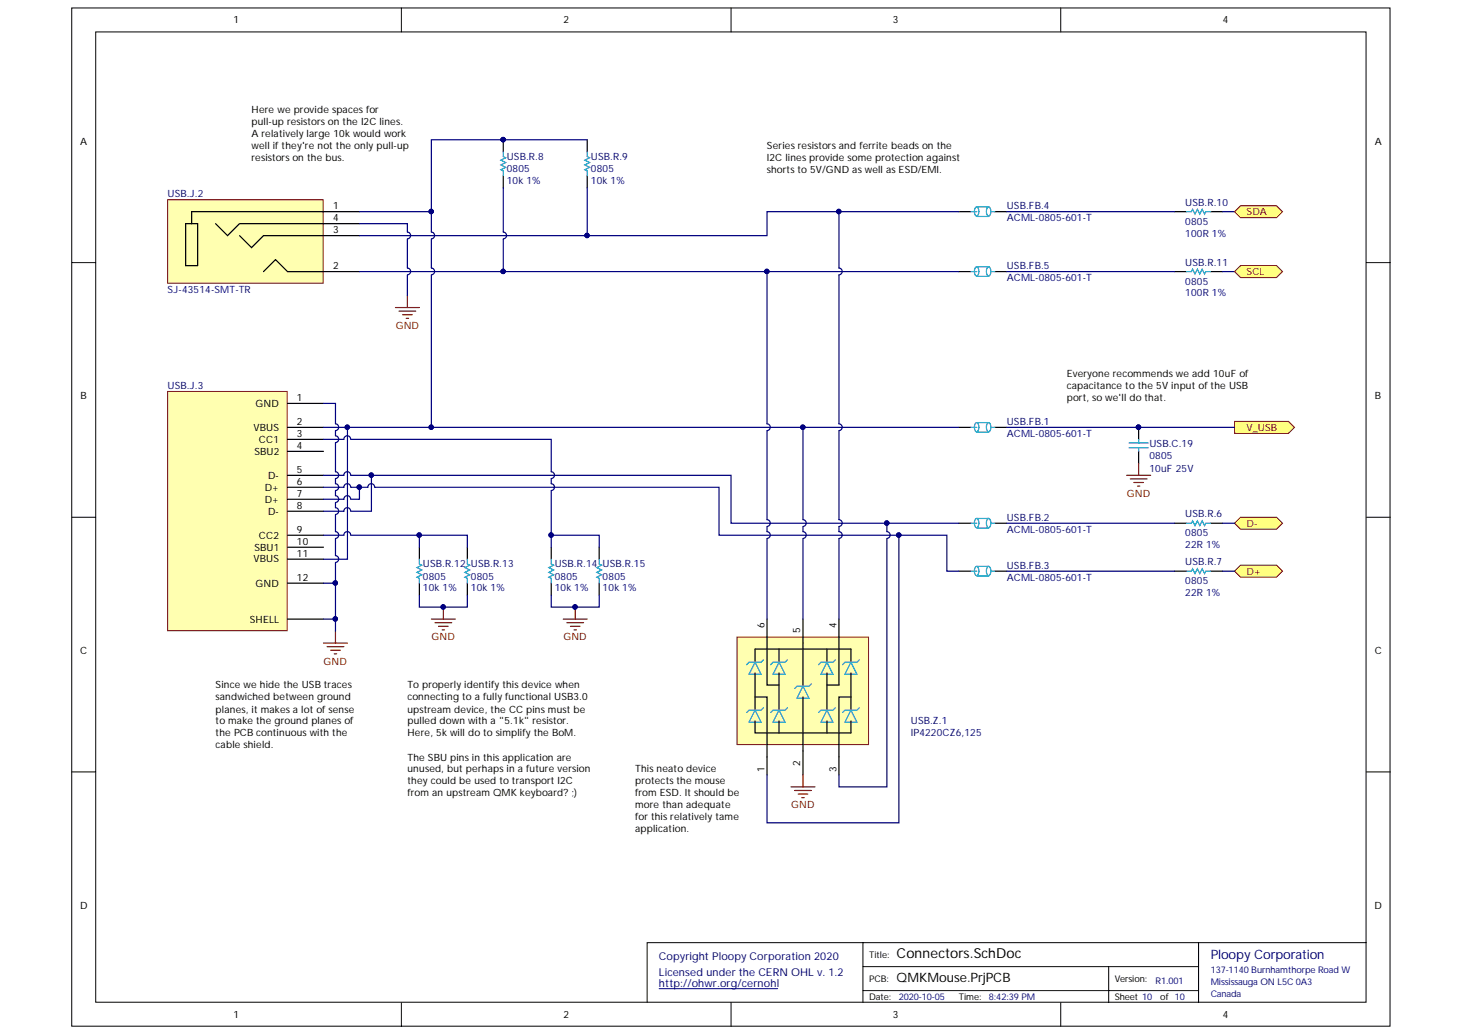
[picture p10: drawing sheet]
<svg xmlns="http://www.w3.org/2000/svg" width="297mm" height="210mm" viewBox="0 0 297 210" stroke-linecap="round" stroke-linejoin="round" font-family="sans-serif">
<g fill="#fff" stroke="#000" stroke-width=".2">
<path d="M14.6 1.6h267.4v206.5h-267.4z"/>
<path d="M19.4 6.5h257.8v196.8h-257.8z"/>
</g>
<g fill="none" stroke="#000" stroke-width=".2">
<path d="M81.4 1.6v4.9M148.3 1.6v4.9M215.2 1.6v4.9M14.6 53.3h4.8M277.2 53.3h4.9M14.6 104.9h4.8M277.2 104.9h4.9M14.6 156.5h4.8M277.2 156.5h4.9M175.1 191.2h-43.8v12.1M175.1 196h68.1M224.9 196v7.3"/>
<path d="M243.2 191.2v12.1M277.2 191.2h-102.1v12.1M81.4 203.3v4.9M148.3 203.3v4.9M175.1 200.9h68.1M215.2 203.3v4.9"/>
</g>
<path d="M133.7 200.5h24.1" fill="none" stroke="#000080" stroke-width=".2"/>
<path d="M238.3 106.1h2.5M245.6 106.1h2.5" fill="none" stroke="#000" stroke-width=".24"/>
<path d="M240.8 106.1h.9l.3-.5 .5 1 .4-1 .5 1 .5-1 .5 1 .2-.5h1" fill="none" stroke="#009cca" stroke-width=".24"/>
<path d="M149.5 129.2h26.7v21.8h-26.7z" fill="#ffffb0" stroke="#800000" stroke-width=".2"/>
<g fill="none" stroke="#000" stroke-width=".24">
<path d="M238.3 115.8h2.5M245.6 115.8h2.5M153.2 134.1v-2.5h19.5v2.5M153.2 136.5v7.3M155.6 125.6v13.3h2.5M158.1 131.6v2.5M158.1 136.5v7.3M162.9 125.6v13.3M167.8 131.6v2.5M167.8 136.5v7.3M170.2 125.6v13.3h-2.4M172.7 136.5v7.3"/>
<path d="M153.2 146.2v2.4h19.5v-2.4M153.2 141.4h2.4v15.8M158.1 146.2v2.4M162.9 141.4v15.8M167.8 146.2v2.4M172.7 141.4h-2.5v15.8"/>
</g>
<g fill="none" stroke="#009cca" stroke-width=".24">
<path d="M240.8 115.8h.9l.3-.4 .5 .9 .4-.9 .5 .9 .5-.9 .5 .9 .2-.5h1M153.2 134.3l1.2 2.4h-2.4zM154.9 133.8l-.5 .5h-2.4l-.5 .5M158.1 134.3l1.2 2.4h-2.5zM159.8 133.8l-.5 .5h-2.5l-.4 .5M162.9 139.2l1.2 2.4h-2.4zM164.6 138.7l-.5 .5h-2.4l-.5 .5M167.8 134.3l1.2 2.4h-2.4zM169.5 133.8l-.5 .5h-2.4l-.5 .5M172.7 134.3l1.2 2.4h-2.5zM174.4 133.8l-.5 .5h-2.5l-.5 .5M153.2 144l1.2 2.5h-2.4z"/>
<path d="M154.9 143.5l-.5 .5h-2.4l-.5 .5M158.1 144l1.2 2.5h-2.5zM159.8 143.5l-.5 .5h-2.5l-.4 .5M167.8 144l1.2 2.5h-2.4zM169.5 143.5l-.5 .5h-2.4l-.5 .5M172.7 144l1.2 2.5h-2.5zM174.4 143.5l-.5 .5h-2.5l-.5 .5"/>
</g>
<path d="M43.7 137.7h29.2v19.4h-29.2z" fill="#fff" stroke="#fff" stroke-width=".2"/>
<path d="M160.5 159.6h4.9M162.9 157.2v2.4M161.2 160.3h3.4M161.9 161h2M162.7 161.8h.5" fill="none" stroke="#800000" stroke-width=".24"/>
<g fill="#ffff80" stroke="#800000" stroke-width=".2">
<path d="M250.5 106.1l1.2-1.2h7.3l1.2 1.2-1.2 1.2h-7.3z" fill-rule="evenodd"/>
<path d="M250.5 115.8l1.2-1.2h7.3l1.2 1.2-1.2 1.3h-7.3z" fill-rule="evenodd"/>
</g>
<path d="M231 86.7v2.4M231 91.5v2.5" fill="none" stroke="#000" stroke-width=".24"/>
<circle cx="231" cy="86.6" r=".45" fill="#000080" stroke="#000080" stroke-width=".2"/>
<path d="M229.1 90.8h3.9M229.1 89.8h3.9M231 89.1v.7M231 90.8v.7" fill="none" stroke="#009cca" stroke-width=".24"/>
<path d="M228.6 96.4h4.9M229.3 97.1h3.4M230.1 97.9h1.9M230.8 98.6h.5M231 94v2.4" fill="none" stroke="#800000" stroke-width=".24"/>
<path d="M250.5 85.5h10.9l1.2 1.2-1.2 1.2h-10.9z" fill-rule="evenodd" fill="#ffff80" stroke="#800000" stroke-width=".2"/>
<g fill="#fff" stroke="#fff" stroke-width=".2">
<path d="M216.4 74.5h36.4v9.7h-36.4z"/>
<path d="M128.9 154.7h21.8v21.8h-21.8z"/>
</g>
<path d="M194.5 86.7h2.5M201.8 86.7h2.5M194.5 106.1h2.5M194.5 115.8h2.5M201.8 106.1h2.5M201.8 115.8h2.5" fill="none" stroke="#000" stroke-width=".24"/>
<g fill="none" stroke="#009cca" stroke-width=".24">
<path d="M197 86.7h1.2M198 85.8l.2-.1a1.2 1.2 0 0 1 0 1.9 1.23 1.23 0 0 1-.2-1.8zM198.2 85.7h2.4M198.2 87.6h2.4M200.4 85.8l.2-.1a1.2 1.2 0 0 1 0 1.9 1.23 1.23 0 0 1-.2-1.8zM201.1 86.7h.7M197 106.1h1.2M197 115.8h1.2M198 105.2l.2-.1a1.2 1.2 0 0 1 0 1.9 1.23 1.23 0 0 1-.2-1.8zM198 114.9h.2a1.2 1.2 0 0 1 0 1.8 1.23 1.23 0 0 1-.2-1.8zM198.2 105.1h2.4M198.2 107.1h2.4"/>
<path d="M198.2 114.9h2.4M198.2 116.8h2.4M200.4 105.2l.2-.1a1.2 1.2 0 0 1 0 1.9 1.23 1.23 0 0 1-.2-1.8zM200.4 114.9h.2a1.2 1.2 0 0 1 0 1.8 1.23 1.23 0 0 1-.2-1.8zM201.1 106.1h.7M201.1 115.8h.7"/>
</g>
<path d="M65.6 130.4h4.9M66.4 131.1h3.4M67.1 131.9h1.9M67.8 132.6h.5M68.1 128v2.4" fill="none" stroke="#800000" stroke-width=".24"/>
<path d="M34 79.4h24.3v48.5h-24.3z" fill="#ffffb0" stroke="#800000" stroke-width=".2"/>
<g fill="none" stroke="#000" stroke-width=".24">
<path d="M58.3 81.8h7.3M58.3 86.7h7.3M58.3 89.1h7.3M58.3 98.8h7.3M58.3 96.4h7.3M58.3 91.5h7.3M58.3 111h7.3M58.3 113.4h7.3M58.3 118.3h7.3M58.3 108.5h7.3M58.3 101.3h7.3M58.3 103.7h7.3"/>
<path d="M85.1 111v2.4M85.1 118.3v2.4M94.8 111v2.4M94.8 118.3v2.4M111.8 111v2.4M111.8 118.3v2.4M121.6 111v2.4M121.6 118.3v2.4M58.3 125.6h7.3"/>
</g>
<path d="M82.7 137.7h36.4v26.7h-36.4z" fill="#fff" stroke="#fff" stroke-width=".2"/>
<path d="M85.1 113.4v1l.5 .2-1 .5 1 .5-1 .5 1 .5-1 .5 .5 .2v1M94.8 113.4v1l.5 .2-1 .5 1 .5-1 .5 1 .5-1 .5 .5 .2v1M111.8 113.4v1l.5 .2-.9 .5 .9 .5-.9 .5 .9 .5-.9 .5 .4 .2v1M121.6 113.4v1l.5 .2-1 .5 1 .5-1 .5 1 .5-1 .5 .5 .2v1" fill="none" stroke="#009cca" stroke-width=".24"/>
<path d="M87.5 125.6h4.9M88.3 126.3h3.4M89 127h1.9M89.7 127.7h.5M90 123.1v2.5M114.3 125.6h4.8M115 126.3h3.4M115.7 127h2M116.5 127.7h.5M116.7 123.1v2.5" fill="none" stroke="#800000" stroke-width=".24"/>
<g fill="#000080" stroke="#000080" stroke-width=".2">
<circle cx="89.9" cy="123.1" r=".45"/>
<circle cx="116.7" cy="123.1" r=".45"/>
</g>
<path d="M34 40.5h31.6v16.9h-31.6z" fill="#ffffb0" stroke="#800000" stroke-width=".2"/>
<g fill="none" stroke="#000" stroke-width=".24">
<path d="M102.1 28.3v2.5M102.1 35.6v2.5M119.1 28.3v2.5M119.1 35.6v2.5M37.7 45.4h2.4v8.5h-2.4zM43.7 45.4l2.5 2.4 2.4-2.4h24.3M48.6 47.8l2.4 2.4 2.5-2.4h19.4M53.5 55.1l2.4-2.4 2.4 2.4h14.6M72.9 42.9h-34v2.5M194.5 42.9h2.5M194.5 55.1h2.5M201.8 42.9h2.5"/>
<path d="M201.8 55.1h2.5M238.3 42.9h2.5M238.3 55.1h2.5M245.6 42.9h2.5M245.6 55.1h2.5"/>
</g>
<path d="M82.7 59.9v2.5M80.2 62.4h4.9M81 63.1h3.4M81.7 63.8h1.9M82.4 64.6h.5" fill="none" stroke="#800000" stroke-width=".24"/>
<g fill="none" stroke="#009cca" stroke-width=".24">
<path d="M102.1 30.8v1l.5 .2-1 .5 1 .5-1 .5 1 .4-1 .5 .5 .3v.9M119.1 30.8v1l.5 .2-.9 .5 .9 .5-.9 .5 .9 .4-.9 .5 .4 .3v.9M197 42.9h1.2M197 55.1h1.2M198 42h.2a1.2 1.2 0 0 1 0 1.8 1.23 1.23 0 0 1-.2-1.8zM198 54.2l.2-.1a1.2 1.2 0 0 1 0 1.9 1.23 1.23 0 0 1-.2-1.8zM198.2 42h2.4M198.2 43.9h2.4M198.2 54.1h2.4M198.2 56.1h2.4M200.4 42h.2a1.2 1.2 0 0 1 0 1.8 1.23 1.23 0 0 1-.2-1.8zM200.4 54.2l.2-.1a1.2 1.2 0 0 1 0 1.9 1.23 1.23 0 0 1-.2-1.8z"/>
<path d="M201.1 42.9h.7M201.1 55.1h.7M240.8 42.9h.9l.3-.5 .5 1 .4-1 .5 1 .5-1 .5 1 .2-.5h1M240.8 55.1h.9l.3-.5 .5 1 .4-1 .5 1 .5-1 .5 1 .2-.5h1"/>
</g>
<g fill="#000080" stroke="#000080" stroke-width=".2">
<circle cx="102.1" cy="28.3" r=".45"/>
<circle cx="68" cy="125.5" r=".45"/>
<circle cx="68" cy="118.2" r=".45"/>
<circle cx="70.5" cy="86.6" r=".45"/>
<circle cx="85.1" cy="108.5" r=".45"/>
<circle cx="75.3" cy="96.4" r=".45"/>
<circle cx="72.9" cy="98.8" r=".45"/>
<circle cx="182.3" cy="108.5" r=".45"/>
<circle cx="179.9" cy="106.1" r=".45"/>
<circle cx="111.8" cy="108.5" r=".45"/>
<circle cx="87.5" cy="86.6" r=".45"/>
<circle cx="162.9" cy="86.6" r=".45"/>
<circle cx="102.1" cy="55" r=".45"/>
<circle cx="155.6" cy="55" r=".45"/>
<circle cx="119.1" cy="47.8" r=".45"/>
<circle cx="170.2" cy="42.9" r=".45"/>
<circle cx="87.5" cy="42.9" r=".45"/>
<circle cx="89.9" cy="123.1" r=".45"/>
<circle cx="116.7" cy="123.1" r=".45"/>
<circle cx="231" cy="86.6" r=".45"/>
</g>
<g fill="#fff" stroke="#fff" stroke-width=".2">
<path d="M51 21.1h31.6v14.5h-31.6z"/>
<path d="M155.6 28.3h38.9v9.7h-38.9z"/>
</g>
<g fill="none" stroke="#000080" stroke-width=".24">
<path d="M102.1 38.1v9a.69 .69 0 0 1 .7 .7 .69 .69 0 0 1-.7 .6M119.1 28.3h-31.6v14.6M119.1 38.1v9.7M72.9 55.1h121.6M72.9 45.4h9.8v1.7a.69 .69 0 0 1 .6 .7 .69 .69 0 0 1-.6 .6M72.9 42.9h14.6v4.2a.69 .69 0 0 1 .7 .7 .69 .69 0 0 1-.7 .6M82.7 48.5v5.9a.69 .69 0 0 1 .6 .6 .69 .69 0 0 1-.6 .7M82.7 55.8v4.1M87.5 48.5v5.9a.69 .69 0 0 1 .7 .6 .69 .69 0 0 1-.7 .7M87.5 55.8v30.9M102.1 48.5v6.6M194.5 42.9h-38.9v4.9h-82.7"/>
<path d="M204.3 55.1h34M204.3 42.9h34M248.1 55.1h2.4M248.1 42.9h2.4M65.6 86.7h128.9M65.6 81.8h2.5v4.1a.69 .69 0 0 1 .6 .7 .69 .69 0 0 1-.6 .7M68.1 87.4v1a.69 .69 0 0 1 .6 .7 .69 .69 0 0 1-.6 .7M68.1 89.8v5.9a.69 .69 0 0 1 .6 .7 .69 .69 0 0 1-.6 .7M68.1 97.1v1a.69 .69 0 0 1 .6 .7 .69 .69 0 0 1-.6 .7M68.1 99.6v.9a.69 .69 0 0 1 .6 .7 .69 .69 0 0 1-.6 .7M70.5 86.7v26.7h-4.9M71.2 98.8a.69 .69 0 0 0-.7-.7 .69 .69 0 0 0-.7 .7h-4.2"/>
<path d="M71.2 96.4a.69 .69 0 0 0-.7-.7 .69 .69 0 0 0-.7 .7h-4.2M71.2 89.1a.69 .69 0 0 0-.7-.7 .69 .69 0 0 0-.7 .7h-4.2M71.2 96.4h77.1v9.7h46.2M71.2 89.1h40.6v6.6a.69 .69 0 0 1 .7 .7 .69 .69 0 0 1-.7 .7M72.9 98.8v2.5h-1.7M75.4 96.4v7.3h-4.2M76 98.8a.69 .69 0 0 0-.7-.7 .69 .69 0 0 0-.7 .7h-3.4M76.1 98.8h69.8v9.7h46.2v7.3h2.4M111.8 97.1v1a.69 .69 0 0 1 .7 .7 .69 .69 0 0 1-.7 .7M111.8 99.6v11.4M162.9 86.7v18.7a.69 .69 0 0 1 .7 .7 .69 .69 0 0 1-.7 .7M204.3 86.7h46.2"/>
<path d="M65.6 118.3h2.5v7.3M68.1 102v1a.69 .69 0 0 1 .6 .7 .69 .69 0 0 1-.6 .6M68.1 104.4v3.4a.69 .69 0 0 1 .6 .7 .69 .69 0 0 1-.6 .7M68.1 109.3v3.4a.69 .69 0 0 1 .6 .7 .69 .69 0 0 1-.6 .7M68.1 114.1v4.2M71.2 108.5a.69 .69 0 0 0-.7-.7 .69 .69 0 0 0-.7 .7h-4.2M71.2 103.7a.69 .69 0 0 0-.7-.7 .69 .69 0 0 0-.7 .7h-4.2M71.2 101.3a.69 .69 0 0 0-.7-.8 .69 .69 0 0 0-.7 .8h-4.2M71.2 108.5h13.9v2.5M85.1 108.5h9.7v2.5M111.8 108.5h9.8v2.5M162.9 106.8v1a.69 .69 0 0 1 .7 .7 .69 .69 0 0 1-.7 .7"/>
<path d="M162.9 109.3v16.3M179.9 106.1v1.7a.69 .69 0 0 1 .7 .7 .69 .69 0 0 1-.7 .7M179.9 109.3v50.3h-9.7v-2.4M182.4 108.5v58.4h-26.8v-9.7M204.3 115.8h34M204.3 106.1h34M248.1 115.8h2.4M248.1 106.1h2.4M65.6 125.6h2.5v2.4M85.1 120.7v2.4h9.7v-2.4M111.8 120.7v2.4h9.8v-2.4"/>
</g>
<g fill="#ffff80" stroke="#800000" stroke-width=".2">
<path d="M250.5 42.9l1.2-1.2h7.3l1.2 1.2-1.2 1.2h-7.3z" fill-rule="evenodd"/>
<path d="M250.5 55.1l1.2-1.2h7.3l1.2 1.2-1.2 1.2h-7.3z" fill-rule="evenodd"/>
</g>
<path d="M155.6 55.1v30.8a.69 .69 0 0 1 .7 .7 .69 .69 0 0 1-.7 .7M170.2 55.8v30.1a.69 .69 0 0 1 .7 .7 .69 .69 0 0 1-.7 .7M170.2 42.9v11.5a.69 .69 0 0 1 .7 .6 .69 .69 0 0 1-.7 .7M155.6 87.4v18a.69 .69 0 0 1 .7 .7 .69 .69 0 0 1-.7 .7M170.2 87.4v18a.69 .69 0 0 1 .7 .7 .69 .69 0 0 1-.7 .7M155.6 106.8v1a.69 .69 0 0 1 .7 .7 .69 .69 0 0 1-.7 .7M155.6 109.3v16.3M170.2 106.8v1a.69 .69 0 0 1 .7 .7 .69 .69 0 0 1-.7 .7M170.2 109.3v16.3" fill="none" stroke="#000080" stroke-width=".24"/>
<g fill="#000080" stroke="#000080" stroke-width=".2">
<circle cx="155.6" cy="55" r=".45"/>
<circle cx="170.2" cy="42.9" r=".45"/>
</g>
<text font-size="2.8" x="181.9" y="194.2">Connectors.SchDoc</text>
<text font-size="2.6" fill="#000080" x="245.6" y="194.6">Ploopy Corporation</text>
<text font-size="2.6" x="181.9" y="199.2">QMKMouse.PrjPCB</text>
<g font-size="2.2" fill="#000080">
<text x="133.7" y="194.7">Copyright Ploopy Corporation 2020</text>
<text x="133.7" y="197.9">Licensed under the CERN OHL v. 1.2</text>
<text x="133.7" y="200.2">http://ohwr.org/cernohl</text>
</g>
<g font-size="2">
<text x="47.4" y="4.7">1</text>
<text x="114.3" y="4.7">2</text>
<text x="181.2" y="4.7">3</text>
<text x="248.1" y="4.7">4</text>
<text x="51" y="23">Here we provide spaces for</text>
<text x="16.2" y="29.3">A</text>
<text x="51" y="25.4">pull-up resistors on the I2C lines.</text>
<text x="51" y="27.8">A relatively large 10k would work</text>
<text x="279" y="29.3">A</text>
<text x="51" y="30.3">well if they're not the only pull-up</text>
<text x="51" y="32.7">resistors on the bus.</text>
<text x="155.6" y="30.3">Series resistors and ferrite beads on the</text>
<text x="155.6" y="32.7">I</text>
<text x="155.6" y="35.1">shorts to 5V/GND as well as ESD/EMI.</text>
<text x="156.1" y="32.7">2C lines provide some protection against</text>
<text x="67.6" y="47.3">3</text>
<text x="67.6" y="44.8">4</text>
<text x="67.6" y="42.5">1</text>
<text x="67.6" y="54.5">2</text>
<text x="216.4" y="76.4">Everyone recommends we add 10uF of</text>
<text x="16.3" y="81">B</text>
<text x="51.9" y="82.5">GND</text>
<text x="60.2" y="81.3">1</text>
<text x="216.4" y="78.9">capacitance to the 5V input of the USB</text>
<text x="216.4" y="81.3">port, so we'll do that.</text>
<text x="279" y="81">B</text>
<text x="51.4" y="87.4">VBUS</text>
<text x="52.5" y="89.8">CC1</text>
<text x="60.2" y="86.2">2</text>
<text x="60.2" y="88.6">3</text>
<text x="51.6" y="92.3">SBU2</text>
<text x="60.2" y="95.9">5</text>
<text x="60.2" y="91">4</text>
<text x="53.7" y="99.5">D+</text>
<text x="53.7" y="102">D+</text>
<text x="54.4" y="97.1">D-</text>
<text x="60.2" y="98.3">6</text>
<text x="60.2" y="100.7">7</text>
<text x="54.4" y="104.3">D-</text>
<text x="60.2" y="103.2">8</text>
<text x="51.6" y="111.7">SBU1</text>
<text x="52.5" y="109.3">CC2</text>
<text x="60.2" y="110.4">10</text>
<text x="60.2" y="112.9">11</text>
<text x="60.2" y="108.1">9</text>
<text x="51.4" y="114.1">VBUS</text>
<text x="51.9" y="119">GND</text>
<text x="60.2" y="117.8">12</text>
<text x="50.7" y="126.3">SHELL</text>
<text x="155.1" y="127.3" transform="rotate(-90 155.1 127.3)">6</text>
<text x="162.4" y="128.4" transform="rotate(-90 162.4 128.4)">5</text>
<text x="169.7" y="127.3" transform="rotate(-90 169.7 127.3)">4</text>
<text x="16.2" y="132.7">C</text>
<text x="279" y="132.7">C</text>
<text x="43.7" y="139.6">Since we hide the USB traces</text>
<text x="43.7" y="142.1">sandwiched between ground</text>
<text x="82.7" y="139.6">To properly identify this device when</text>
<text x="82.7" y="142.1">connecting to a fully functional USB3.0</text>
<text x="43.7" y="144.5">planes, it makes a lot of sense</text>
<text x="43.7" y="146.9">to make the ground planes of</text>
<text x="43.7" y="149.3">the PCB continuous with the</text>
<text x="82.7" y="144.5">upstream device, the CC pins must be</text>
<text x="82.7" y="146.9">pulled down with a &quot;5.1k&quot; resistor.</text>
<text x="82.7" y="149.3">Here, 5k will do to simplify the BoM.</text>
<text x="43.7" y="151.8">cable shield.</text>
<text x="82.7" y="154.2">The SBU pins in this application are</text>
<text x="162.4" y="155.4" transform="rotate(-90 162.4 155.4)">2</text>
<text x="82.7" y="156.6">unused, but perhaps in a future version</text>
<text x="82.7" y="159.1">they could be used to transport I2C</text>
<text x="82.7" y="161.5">from an upstream QMK keyboard? ;)</text>
<text x="128.9" y="156.6">This neato device</text>
<text x="128.9" y="159.1">protects the mouse</text>
<text x="128.9" y="161.5">from ESD. It should be</text>
<text x="155.1" y="156.6" transform="rotate(-90 155.1 156.6)">1</text>
<text x="169.7" y="156.6" transform="rotate(-90 169.7 156.6)">3</text>
<text x="128.9" y="164">more than adequate</text>
<text x="128.9" y="166.3">for this relatively tame</text>
<text x="128.9" y="168.8">application.</text>
<text x="16.2" y="184.3">D</text>
<text x="278.9" y="184.3">D</text>
<text x="47.4" y="206.5">1</text>
<text x="114.3" y="206.5">2</text>
<text x="181.2" y="206.5">3</text>
<text x="248.1" y="206.5">4</text>
</g>
<g font-size="2" fill="#000080">
<text x="102.8" y="32.5">USB.R.8</text>
<text x="102.8" y="34.8">0805</text>
<text x="119.9" y="32.5">USB.R.9</text>
<text x="119.9" y="34.8">0805</text>
<text x="34" y="40">USB.J.2</text>
<text x="102.8" y="37.3">10k 1%</text>
<text x="119.9" y="37.3">10k 1%</text>
<text x="240.5" y="41.7">USB.R.10</text>
<text x="204.3" y="42.5">USB.FB.4</text>
<text x="204.3" y="44.8">ACML-0805-601-T</text>
<text x="240.5" y="45.6">0805</text>
<text x="240.5" y="48">100R 1%</text>
<text x="240.5" y="53.9">USB.R.11</text>
<text x="34" y="59.4">SJ-43514-SMT-TR</text>
<text x="204.3" y="54.5">USB.FB.5</text>
<text x="204.3" y="57">ACML-0805-601-T</text>
<text x="240.5" y="57.8">0805</text>
<text x="240.5" y="60.1">100R 1%</text>
<text x="34" y="78.9">USB.J.3</text>
<text x="204.3" y="86.2">USB.FB.1</text>
<text x="204.3" y="88.6">ACML-0805-601-T</text>
<text x="233.2" y="95.6">10uF 25V</text>
<text x="233.2" y="90.7">USB.C.19</text>
<text x="233.2" y="93.2">0805</text>
<text x="204.3" y="105.6">USB.FB.2</text>
<text x="240.5" y="104.9">USB.R.6</text>
<text x="204.3" y="108.1">ACML-0805-601-T</text>
<text x="240.5" y="111.2">22R 1%</text>
<text x="240.5" y="108.7">0805</text>
<text x="85.8" y="119.9">10k 1%</text>
<text x="85.8" y="115.1">USB.R.12 USB.R.13</text>
<text x="85.8" y="117.5">0805</text>
<text x="95.5" y="119.9">10k 1%</text>
<text x="95.5" y="117.5">0805</text>
<text x="112.5" y="119.9">10k 1%</text>
<text x="112.5" y="115.1">USB.R.14 USB.R.15</text>
<text x="112.5" y="117.5">0805</text>
<text x="122.3" y="119.9">10k 1%</text>
<text x="122.3" y="117.5">0805</text>
<text x="204.3" y="115.3">USB.FB.3</text>
<text x="204.3" y="117.8">ACML-0805-601-T</text>
<text x="240.5" y="114.6">USB.R.7</text>
<text x="240.5" y="118.5">0805</text>
<text x="240.5" y="120.9">22R 1%</text>
<text x="184.8" y="146.9">USB.Z.1</text>
<text x="184.8" y="149.3">IP4220CZ6,125</text>
</g>
<g font-size="2" fill="#800000">
<text x="252.9" y="43.6">SDA</text>
<text x="252.9" y="55.8">SCL</text>
<text x="80.3" y="66.7">GND</text>
<text x="252.9" y="87.4">V_USB</text>
<text x="228.6" y="100.7">GND</text>
<text x="252.9" y="106.8">D-</text>
<text x="252.9" y="116.5">D+</text>
<text x="87.6" y="129.9">GND</text>
<text x="114.3" y="129.9">GND</text>
<text x="65.7" y="134.8">GND</text>
<text x="160.5" y="164">GND</text>
</g>
<g font-size="1.9">
<text x="176.3" y="194.3">Title:</text>
<text x="176.3" y="202.9">Date:</text>
<text x="176.3" y="199.2">PCB:</text>
<text x="194.5" y="202.9">Time:</text>
<text x="226.2" y="199.2">Version:</text>
<text x="226.2" y="202.9">Sheet 10</text>
<text x="235.4" y="202.9">of 10</text>
</g>
<g font-size="1.9" fill="#000080">
<text x="245.6" y="197.3">137-1140 Burnhamthorpe Road W</text>
<text x="182.3" y="202.9">2020-10-05</text>
<text x="200.6" y="202.9">8:42:39 PM</text>
<text x="234.5" y="199.5">R1.001</text>
<text x="245.6" y="199.7">Mississauga ON L5C 0A3</text>
<text x="245.6" y="202.1">Canada</text>
</g>
</svg>
